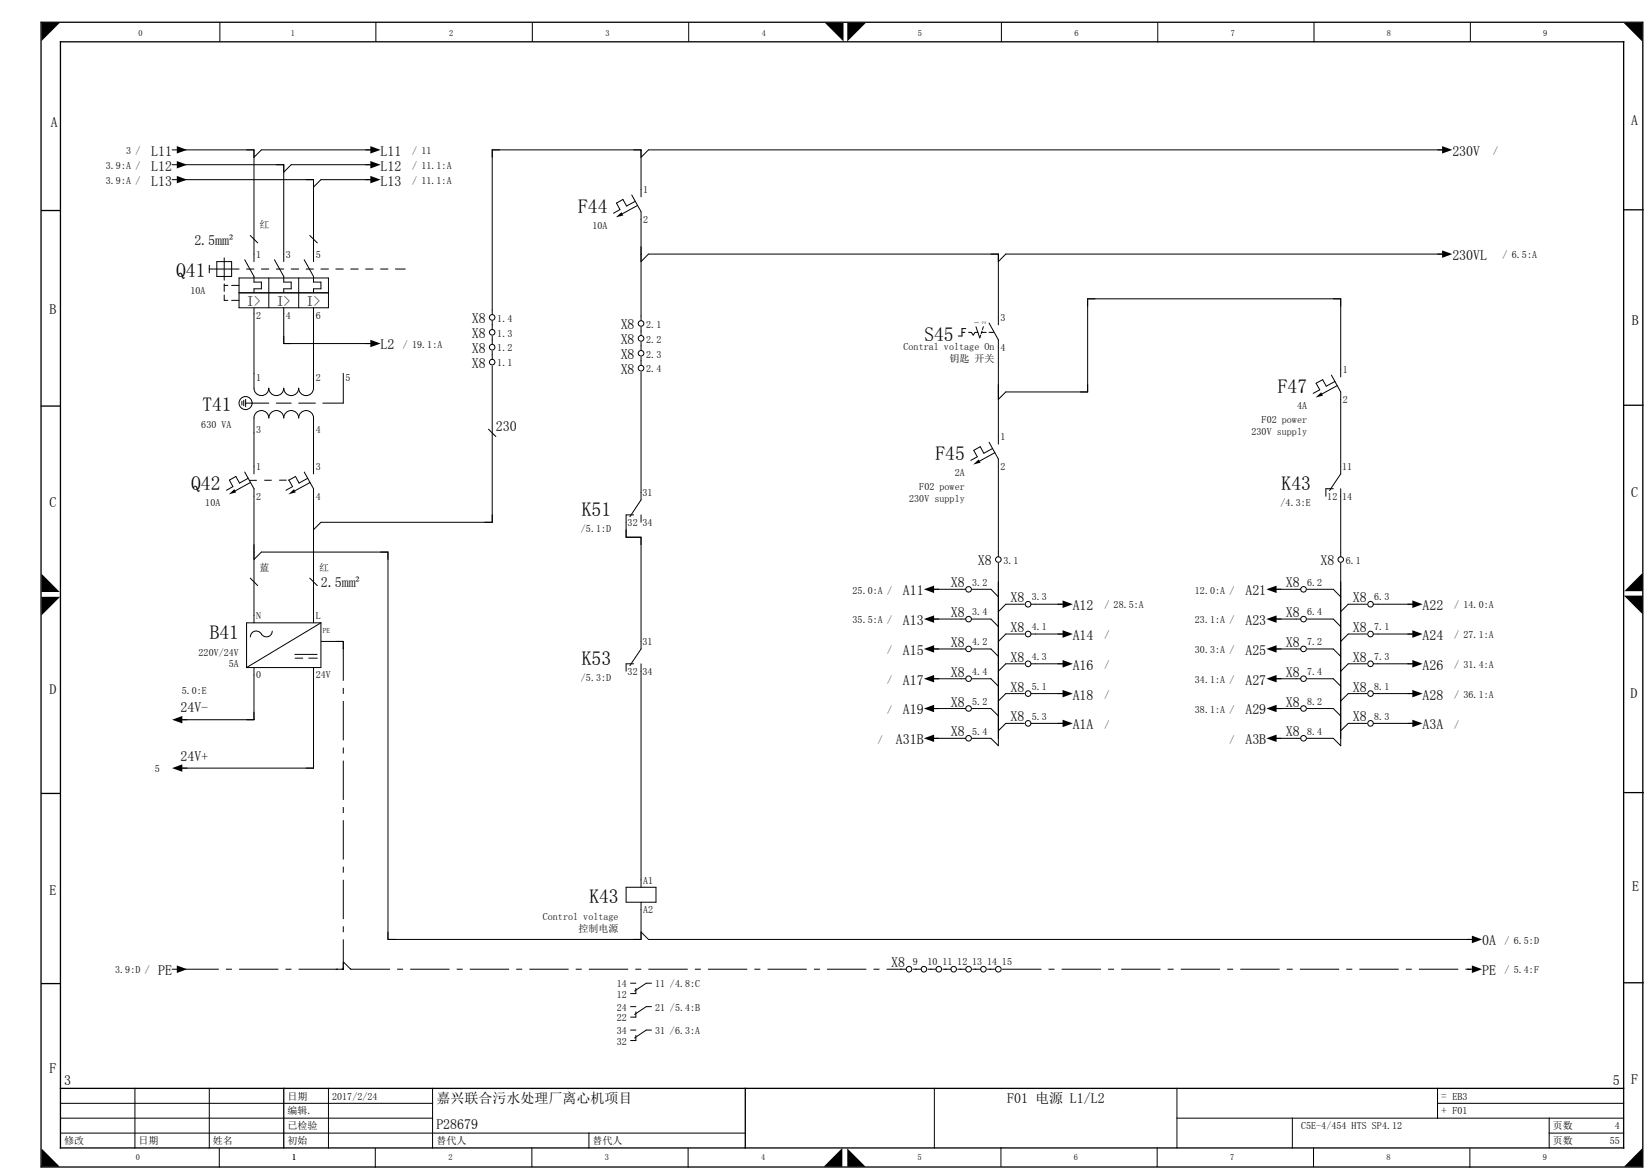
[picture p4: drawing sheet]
<svg xmlns="http://www.w3.org/2000/svg" width="297mm" height="210mm" viewBox="0 0 297 210" stroke-linecap="round" stroke-linejoin="round" font-family="sans-serif">
<g fill="none" stroke="#000" stroke-width=".18">
<path d="M39.6 4v3.4M67.6 4v3.4M95.8 4.1v3.3M123.9 4.1v3.3M180.2 4.1v3.4M208.3 4.2v3.4M236.4 4.1v3.4M264.5 4.1v3.3M31 26.9h.8M31 32.3h.8M31 29.6h.8M32.3 32.3h24.1v14.7"/>
<path d="M32.3 29.6h18.8v17.4M32.3 26.9h13.4v20.1M44.4 26.9h1.3v1.4l1.3-1.4h20.1M49.7 29.6h1.4v1.3l1.3-1.3h14.7M55.1 32.3h1.3v1.3l1.3-1.3h9.4M113.7 35.1l1.6 3v19.6M114 26.9h1.3v1.4l1.4-1.4h143.3M114.3 36.2l-1.6 .8-.6-1.1-1.2 .6 .6 1.2-1.1 .6M114.7 36.9l-2.7 1.5M115.3 35.4v-8.5h-26.7v29.7M37.7 47.7v1.3M37.7 48.4h5.3"/>
<path d="M39 47h2.7v2.7h-2.7zM40.3 53v1h.7M40.3 51v1.4M40.3 51.3h.7M40.3 46.4v4M41.7 51.3h1.3M41.7 54h1.3M43 50h16.1v5.3h-16.1zM43 52.6h16.1M44 46.7l1.7 3v1h1.3v1.2h-1.3v.7M44.4 48.4h1.3M45 42.3l1.4 1.4"/>
<path d="M45.7 55.3v14.5a1.33 1.33 0 0 0 1.3 1.3 1.33 1.33 0 0 0 1.4-1.3 1.34 1.34 0 0 0 1.3 1.3 1.34 1.34 0 0 0 1.4-1.3 1.34 1.34 0 0 0 1.3 1.3 1.34 1.34 0 0 0 1.3-1.3 1.33 1.33 0 0 0 1.4 1.3 1.33 1.33 0 0 0 1.3-1.3v-14.5M47 48.4h1.4M48.4 50v5.3M49.4 46.7l1.7 3v1h1.3v1.2h-1.3v.7M49.7 48.4h1.4M51.1 55.3v6.5h16M52.4 48.4h1.3M53.7 50v5.3M54.7 46.7l1.7 3v1h1.3v1.2h-1.3v.7M55.1 48.4h1.3M55.7 42.3l1.4 1.4M57.7 48.4h1.4"/>
<path d="M60.4 48.4h1.4M63.1 48.4h1.3M65.8 48.4h1.3M68.5 48.4h1.3M71.1 48.4h1.8M88.6 57.7v1.5M115.3 58.8v1.5M115.3 47l1.4-1.3h62.9v12.7M173.1 59.8h.5M173.8 59.1h-.7v1.3h-.7M175.6 58.7l.7 2 .1-.5M175.9 59.8h-.5l-.3 .4-.3-.4h-.5"/>
<path d="M176.6 59.8h.8M176.7 59.5l-.2 .5M176.9 58.7l-.1 .5M177.9 58.1l1.7 3v18.7M177.9 59.8h.9M178.3 45.7h1.3v1.3l1.4-1.3h79M195.7 53.7h45.5v14.1M195.7 53.7v16.8h-14.7l-1.4 1.3M195.7 53.7h1.3M239.9 53.7h1.3v1.4M43.5 72.1v.7M43.9 72v1"/>
<path d="M44.2 72.5h4.2M44.2 71.8v1.3M49.7 72.5h2.7M51.1 60.4v1.4h1.3M53.7 72.5h3M61.8 67.1v5.4h-3.7M87.9 77.2l1.3 1.3M88.6 65.8v28.1h-30.9l-1.3 1.3M88.6 60.4v1.5M88.6 63.1v1.5M115.3 61.5v1.5M115.3 64.2v1.5"/>
<path d="M115.3 66.9v23l-2 3M177.9 79.5l1.7 3v17.6M239.5 67.4l1.7 3.1v14.7l-2 3M240.2 68.6l-1.6 .8-.6-1.1-1.2 .6 .6 1.2-1.1 .6M240.6 69.3l-2.8 1.5M44 84.9l1.7 3v24.1M44.7 86l-1.6 .8-.7-1.1-1.1 .6 .6 1.2-1.2 .6M45.1 86.7l-2.8 1.5M45.7 85.2v-10.1a1.33 1.33 0 0 1 1.3-1.3 1.33 1.33 0 0 1 1.4 1.3 1.34 1.34 0 0 1 1.3-1.3 1.34 1.34 0 0 1 1.4 1.3 1.34 1.34 0 0 1 1.3-1.3 1.34 1.34 0 0 1 1.3 1.3 1.33 1.33 0 0 1 1.4-1.3 1.33 1.33 0 0 1 1.3 1.3v10.1M54.7 84.9l1.7 3v24.1M55.4 86l-1.6 .8-.6-1.1-1.2 .6 .6 1.2-1.1 .6M55.8 86.7l-2.8 1.5"/>
<path d="M68.5 99.3h1.3v1.3M112.6 95.2v1.4h2.7v1.3M114 92.6h-1.4v4h2.7v20.1l-2 3M115.3 92.6v1.3M178.6 80.6l-1.6 .9-.6-1.2-1.2 .7 .6 1.1-1.1 .7M179 81.4l-2.7 1.5M239.9 87.9h-1.4v1.3M241.2 87.9v12.2M45 103.9l1.4 1.4M45.7 100.6l1.3-1.3h22.8v69.6h45.5v-6.7M49 113.5a1.11 1.11 0 0 1-1 1 1.11 1.11 0 0 1-1.2-.8 1.06 1.06 0 0 0-1.1-.2 1.06 1.06 0 0 0-.7 1M53 118.3h1.5"/>
<path d="M53 117.6h4.1M55.6 118.3h1.5M55.7 103.9l1.4 1.4M57.7 112l-13.3 8M57.7 112v8h-13.3M57.7 112h-13.3v8M114 119.3h-1.4v1.4M115.3 119.3v40.2M167.6 116.7h6.2M167.6 111.3h6.2M167.6 105.9h6.2M174.9 116.7h3.4l1.3 1.3"/>
<path d="M174.9 111.3h3.4l1.3 1.3M174.9 105.9h3.4l1.3 1.4M179.6 101.3v32.8l-1.3-1.4h-3.4M184.3 108.6h-3.3l-1.4 1.4M184.3 114h-3.3l-1.4 1.3M184.3 119.3h-3.3l-1.4 1.4M191.7 108.6h-6.2M191.7 114h-6.2M191.7 119.3h-6.2M229.2 116.7h4.8M229.2 111.3h4.8M229.2 105.9h4.8"/>
<path d="M235.2 116.7h4.7l1.3 1.3M235.2 111.3h4.7l1.3 1.3M235.2 105.9h4.7l1.3 1.4M241.2 101.3v31.4M245.9 108.6h-3.3l-1.4 1.4M245.9 114h-3.3l-1.4 1.3M245.9 119.3h-3.3l-1.4 1.4M254.6 108.6h-7.5M254.6 114h-7.5M254.6 119.3h-7.5M45.7 120v9.4h-13.4M56.4 120v18.1h-24.1"/>
<path d="M167.6 122h6.2M167.6 127.4h6.2M167.6 132.7h6.2M174.9 122h3.4l1.3 1.4M174.9 127.4h3.4l1.3 1.3M184.3 124.7h-3.3l-1.4 1.3M184.3 130h-3.3l-1.4 1.4M191.7 124.7h-6.2M191.7 130h-6.2M229.2 122h4.8M229.2 127.4h4.8M229.2 132.7h4.8"/>
<path d="M235.2 122h4.7l1.3 1.4M235.2 127.4h4.7l1.3 1.3M245.9 124.7h-3.3l-1.4 1.3M245.9 130h-3.3l-1.4 1.4v2.7l-1.3-1.4h-4.7M254.6 124.7h-7.5M254.6 130h-7.5M112.6 159.5h5.4v2.7h-5.4zM31 174.2h.8M69.8 167.6v1.3h1.3M113.5 176.8h.9M114.4 177.7v.9h-.9M115.3 167.6l1.4 1.3h148.6"/>
<path d="M117.2 176.8h-.9l-2.1 1.4M162.2 174.2h.8M164.9 174.2h.8M167.6 174.2h.8M170.2 174.2h.9M172.9 174.2h.9M175.6 174.2h.8M178.3 174.2h.8M264 174.2h.8M10.9 198.4h66.9M24.3 195.7v10.7M37.7 195.7v10.7"/>
<path d="M59.1 195.7v10.7M77.8 195.7v10.7M113.5 181h.9M113.5 185.2h.9M114.4 181.9v1h-.9M114.4 186.1v1h-.9M117.2 181h-.9l-2.1 1.4M117.2 185.2h-.9l-2.1 1.4M168.1 195.7v10.7M211.7 195.7v10.7M258.6 198.4h33.5M258.6 195.7v5.3"/>
<path d="M10.9 203.7h123.2M10.9 201h66.9M39.5 206.5v3.3M67.5 206.5v3.3M95.7 206.4v3.3M106 203.7v2.7M123.8 206.4v3.4M180.1 206.3v3.4M208.2 206.4v3.3M211.7 201h80.4M232.5 201v5.4M236.3 206.4v3.3"/>
<path d="M264.5 206.5v3.3M278.7 203.7h13.4M278.7 201v5.4"/>
<circle cx="88.5" cy="57.1" r=".5"/>
<circle cx="88.5" cy="59.7" r=".5"/>
<circle cx="115.3" cy="58.2" r=".5"/>
<circle cx="44.2" cy="72.5" r="1.17"/>
<circle cx="88.5" cy="62.4" r=".5"/>
<circle cx="88.5" cy="65.1" r=".5"/>
<circle cx="115.3" cy="60.8" r=".51"/>
<circle cx="115.3" cy="66.2" r=".51"/>
<circle cx="115.3" cy="63.5" r=".5"/>
<circle cx="174.3" cy="116.7" r=".5"/>
<circle cx="174.3" cy="106" r=".5"/>
<circle cx="174.3" cy="111.3" r=".5"/>
<circle cx="179.6" cy="100.6" r=".5"/>
<circle cx="185" cy="108.6" r=".51"/>
<circle cx="185" cy="114" r=".51"/>
<circle cx="185" cy="119.3" r=".51"/>
<circle cx="234.5" cy="106" r=".5"/>
<circle cx="234.5" cy="111.3" r=".5"/>
<circle cx="234.5" cy="116.7" r=".5"/>
<circle cx="241.2" cy="100.6" r=".5"/>
<circle cx="246.6" cy="114" r=".5"/>
<circle cx="246.6" cy="119.3" r=".5"/>
<circle cx="246.6" cy="108.6" r=".5"/>
<circle cx="174.3" cy="127.4" r=".5"/>
<circle cx="174.3" cy="132.7" r=".5"/>
<circle cx="174.3" cy="122" r=".5"/>
<circle cx="185" cy="124.7" r=".51"/>
<circle cx="185" cy="130" r=".51"/>
<circle cx="234.5" cy="122" r=".5"/>
<circle cx="234.5" cy="132.7" r=".5"/>
<circle cx="234.5" cy="127.4" r=".5"/>
<circle cx="246.6" cy="124.7" r=".5"/>
<circle cx="246.6" cy="130" r=".5"/>
<circle cx="163.5" cy="174.2" r=".5"/>
<circle cx="166.2" cy="174.2" r=".5"/>
<circle cx="168.9" cy="174.2" r=".5"/>
<circle cx="171.6" cy="174.2" r=".5"/>
<circle cx="174.3" cy="174.2" r=".51"/>
<circle cx="176.9" cy="174.2" r=".5"/>
<circle cx="179.6" cy="174.2" r=".51"/>
</g>
<g fill="none" stroke="#000" stroke-width=".23">
<path d="M7.4 4h288.2v205.8h-288.2zM10.9 7.5h281.2v198.9h-281.2zM7.5 37.8h3.3M292.3 37.7h3.3M7.4 73h3.3M292.3 72.9h3.3M7.5 142.6h3.3M292.3 142.5h3.3M7.5 176.8h3.3M292.3 176.7h3.3M10.9 195.7h281.2M51.1 195.7v10.7"/>
<path d="M134.1 195.7v10.7"/>
</g>
<g fill="#000">
<path d="M7.5 4h3.3l-3.3 3.4zM148.4 4.1h3.4v3.4zM152.4 4.1h3.4l-3.4 3.4zM292.1 4.1h3.4v3.4zM31.8 26.3l1.9 .6-1.9 .7zM31.8 29l1.9 .6-1.9 .7zM31.8 31.6l1.9 .7-1.9 .7zM66.6 26.3l1.9 .6-1.9 .7zM66.6 29l1.9 .6-1.9 .7zM66.6 31.6l1.9 .7-1.9 .7zM110.8 39.1l1-1 .3 .6zM259.5 26.3l1.8 .6-1.8 .7z"/>
<path d="M259.5 45l1.8 .7-1.8 .7zM66.6 61.1l1.9 .7-1.9 .6zM236.7 71.5l1-1 .3 .6zM41.2 88.9l1-1 .3 .6zM51.9 86.3h.1l-.1 .1zM51.9 88.9l1-1 .3 .6zM175.1 83.5l1-.9 .3 .6zM7.5 103.1l3.2 3.3h-3.2zM7.5 107.3h3.3l-3.3 3.3zM61.5 115.2h.3v.2h-.3zM61.7 116.4h.1v.4zM166.2 116.7l1.9-.7v1.3z"/>
<path d="M166.2 111.3l1.9-.7v1.4zM166.2 105.9l1.9-.6v1.3zM191.2 107.9l1.8 .7-1.8 .7zM191.2 113.3l1.8 .7-1.8 .7zM191.2 118.7l1.8 .6-1.8 .7zM227.8 111.3l1.9-.7v1.4zM227.8 105.9l1.9-.6v1.3zM227.8 116.7l1.9-.7v1.3zM254.1 107.9l1.8 .7-1.8 .7zM254.1 113.3l1.8 .7-1.8 .7zM254.1 118.7l1.8 .6-1.8 .7zM295.5 103v3.3h-3.3z"/>
<path d="M292.2 107.1h3.3v3.3zM31 138.1l1.8-.7v1.3zM31 129.4l1.8-.7v1.3zM166.2 122l1.9-.7v1.4zM166.2 127.4l1.9-.7v1.3zM166.2 132.7l1.9-.6v1.3zM191.2 124l1.8 .7-1.8 .7zM191.2 129.4l1.8 .6-1.8 .7zM227.8 127.4l1.9-.7v1.3zM227.8 122l1.9-.7v1.4zM227.8 132.7l1.9-.6v1.3zM254.1 124l1.8 .7-1.8 .7z"/>
<path d="M254.1 129.4l1.8 .6-1.8 .7zM31.8 173.6l1.9 .6-1.9 .7zM61.5 174.2h.3v.1h-.3zM61.7 174h.1v.3l-.1-.1zM62.9 174.1l.1-.1 .2 .2-.1 .1zM162 174.2h.3v.1h-.3zM164.6 174.2h.3v.1h-.3zM167.3 174.2h.3v.1h-.3zM170 174.2h.3v.1h-.3zM172.7 174.2h.3l-.3 .1zM175.3 174.2h.4v.1h-.4zM178 174.2h.4l-.4 .1z"/>
<path d="M264.8 168.2l1.9 .7-1.9 .7zM264.8 173.6l1.9 .6-1.9 .7zM265.1 174.2h.3v.1h-.3zM7.5 206.5l3.2 3.2h-3.2zM151.6 206.4v3.3h-3.4zM152.4 206.5l3.3 3.2h-3.3zM295.5 206.4v3.3h-3.3z"/>
</g>
<g fill="none" stroke="#000" stroke-width=".18" stroke-dasharray="7.1 1.3 1.1 1.3" stroke-linecap="butt">
<path d="M57.7 115.3h4.1M60.4 115.3h1.4M61.8 115.3v58.9M61.8 115.3v1.4M32.3 174.2h29.5M60.4 174.2h1.4M61.8 172.9v1.3M61.8 172.9l1.3 1.3M63.1 174.2h99.1M164.2 174.2h.7M166.9 174.2h.7M169.6 174.2h.6"/>
<path d="M172.3 174.2h.6M174.9 174.2h.7M177.6 174.2h.7M180.3 174.2h85"/>
</g>
<path d="M44.9 86.4l7.1-.1" fill="none" stroke="#000" stroke-width=".18" stroke-dasharray="1.3 1.3" stroke-linecap="butt"/>
<g font-size="3.5">
<text x="104" y="38.2">F44</text>
<text x="31.7" y="49.9">Q41</text>
<text x="166.3" y="61.3">S45</text>
<text x="229.9" y="70.6">F47</text>
<text x="36.4" y="74">T41</text>
<text x="168.3" y="82.7">F45</text>
<text x="34.4" y="88">Q42</text>
<text x="230.6" y="88">K43</text>
<text x="104.7" y="92.7">K51</text>
<text x="37.7" y="114.8">B41</text>
<text x="104.7" y="119.5">K53</text>
<text x="106" y="162.3">K43</text>
</g>
<g font-size="2.5">
<text x="9.1" y="22.8">A</text>
<text x="293.5" y="22.5">A</text>
<text x="27.2" y="28">L11</text>
<text x="68.4" y="28">L11</text>
<text x="261.3" y="28">230V</text>
<text x="27.2" y="30.7">L12</text>
<text x="27.2" y="33.4">L13</text>
<text x="68.4" y="30.7">L12</text>
<text x="68.4" y="33.4">L13</text>
<text x="35" y="44">2.5mm²</text>
<text x="261.3" y="46.8">230VL</text>
<text x="8.9" y="56.4">B</text>
<text x="44.4" y="55.1">I&gt;</text>
<text x="49.8" y="55.1">I&gt;</text>
<text x="55.1" y="55.1">I&gt;</text>
<text x="84.9" y="58.1">X8</text>
<text x="111.7" y="59.2">X8</text>
<text x="293.6" y="58.4">B</text>
<text x="68.4" y="62.8">L2</text>
<text x="84.9" y="63.5">X8</text>
<text x="84.9" y="60.8">X8</text>
<text x="111.7" y="64.6">X8</text>
<text x="111.7" y="61.9">X8</text>
<text x="84.9" y="66.2">X8</text>
<text x="111.7" y="67.3">X8</text>
<text x="89.2" y="77.5">230</text>
<text x="293.5" y="89.4">C</text>
<text x="8.9" y="91.2">C</text>
<text x="176" y="101.7">X8</text>
<text x="237.6" y="101.7">X8</text>
<text x="57.7" y="105.6">2.5mm²</text>
<text x="162.5" y="107">A11</text>
<text x="171.1" y="105.6">X8</text>
<text x="224.1" y="107">A21</text>
<text x="231.3" y="105.6">X8</text>
<text x="162.5" y="112.4">A13</text>
<text x="171.1" y="111">X8</text>
<text x="181.8" y="108.3">X8</text>
<text x="181.8" y="113.6">X8</text>
<text x="193" y="109.7">A12</text>
<text x="224.1" y="112.4">A23</text>
<text x="231.3" y="111">X8</text>
<text x="243.4" y="113.6">X8</text>
<text x="243.4" y="108.3">X8</text>
<text x="255.9" y="109.7">A22</text>
<text x="162.5" y="117.7">A15</text>
<text x="171.1" y="116.3">X8</text>
<text x="181.8" y="119">X8</text>
<text x="193" y="115.1">A14</text>
<text x="224.1" y="117.7">A25</text>
<text x="231.3" y="116.3">X8</text>
<text x="243.4" y="119">X8</text>
<text x="255.9" y="115.1">A24</text>
<text x="8.9" y="124.7">D</text>
<text x="162.5" y="123.1">A17</text>
<text x="171.1" y="121.7">X8</text>
<text x="181.8" y="124.4">X8</text>
<text x="193" y="120.4">A16</text>
<text x="193" y="125.8">A18</text>
<text x="224.1" y="123.1">A27</text>
<text x="231.3" y="121.7">X8</text>
<text x="243.4" y="124.4">X8</text>
<text x="255.9" y="120.4">A26</text>
<text x="255.9" y="125.8">A28</text>
<text x="293.3" y="125.5">D</text>
<text x="32.5" y="128">24V-</text>
<text x="162.5" y="128.4">A19</text>
<text x="171.1" y="127">X8</text>
<text x="181.8" y="129.7">X8</text>
<text x="193" y="131.1">A1A</text>
<text x="224.1" y="128.4">A29</text>
<text x="231.3" y="127">X8</text>
<text x="243.4" y="129.7">X8</text>
<text x="255.9" y="131.1">A3A</text>
<text x="32.5" y="136.7">24V+</text>
<text x="161.2" y="133.8">A31B</text>
<text x="171.1" y="132.4">X8</text>
<text x="224.1" y="133.8">A3B</text>
<text x="231.3" y="132.4">X8</text>
<text x="8.9" y="160.8">E</text>
<text x="293.6" y="160.2">E</text>
<text x="160.4" y="173.9">X8</text>
<text x="266.7" y="169.9">0A</text>
<text x="28.4" y="175.3">PE</text>
<text x="266.7" y="175.3">PE</text>
<text x="8.9" y="193">F</text>
<text x="11.5" y="195">3</text>
<text x="290.2" y="195">5</text>
<text x="293.5" y="194.8">F</text>
<text x="78.5" y="203">P28679</text>
<text x="78.5" y="198.3">嘉兴联合污水处理厂离心机项目</text>
<text x="181.2" y="198.3">F01 电源 L1/L2</text>
</g>
<g font-size="2">
<text x="259.3" y="197.7">= EB3</text>
<text x="259.3" y="200.3">+ F01</text>
</g>
<g font-size="1.8">
<text x="22.7" y="27.7">3 /</text>
<text x="74.1" y="27.7">/ 11</text>
<text x="268.7" y="27.7">/</text>
<text x="19" y="30.4">3.9:A /</text>
<text x="19" y="33.1">3.9:A /</text>
<text x="74.1" y="30.4">/ 11.1:A</text>
<text x="74.1" y="33.1">/ 11.1:A</text>
<text x="115.7" y="34.7">1</text>
<text x="46.7" y="41">红</text>
<text x="106.6" y="41.2">10A</text>
<text x="115.7" y="40">2</text>
<text x="46.1" y="46.4">1</text>
<text x="51.5" y="46.4">3</text>
<text x="56.8" y="46.4">5</text>
<text x="270.3" y="46.5">/ 6.5:A</text>
<text x="34.2" y="52.8">10A</text>
<text x="46.1" y="57.3">2</text>
<text x="51.5" y="57.3">4</text>
<text x="56.8" y="57.3">6</text>
<text x="89.5" y="57.8">1.4</text>
<text x="116.3" y="58.9">2.1</text>
<text x="180" y="57.7">3</text>
<text x="72.5" y="62.5">/ 19.1:A</text>
<text x="89.5" y="65.9">1.1</text>
<text x="89.5" y="63.2">1.2</text>
<text x="89.5" y="60.5">1.3</text>
<text x="116.3" y="64.3">2.3</text>
<text x="116.3" y="61.6">2.2</text>
<text x="162.6" y="63">Contral voltage On</text>
<text x="170.8" y="65.1">钥匙 开关</text>
<text x="180" y="63">4</text>
<text x="46.1" y="68.5">1</text>
<text x="56.8" y="68.5">2</text>
<text x="62.2" y="68.5">5</text>
<text x="116.3" y="67">2.4</text>
<text x="241.6" y="67.1">1</text>
<text x="36.2" y="76.9">630 VA</text>
<text x="46.1" y="77.8">3</text>
<text x="56.8" y="77.8">4</text>
<text x="227" y="76.1">F02 power</text>
<text x="233.4" y="73.6">4A</text>
<text x="241.6" y="72.4">2</text>
<text x="180" y="79.2">1</text>
<text x="225.2" y="78.1">230V supply</text>
<text x="46.1" y="84.5">1</text>
<text x="46.1" y="89.8">2</text>
<text x="56.8" y="84.5">3</text>
<text x="56.8" y="89.8">4</text>
<text x="115.6" y="89.2">31</text>
<text x="165.4" y="88.1">F02 power</text>
<text x="171.8" y="85.6">2A</text>
<text x="180" y="84.5">2</text>
<text x="238.8" y="89.8">12</text>
<text x="241.5" y="84.5">11</text>
<text x="241.5" y="89.8">14</text>
<text x="36.9" y="91">10A</text>
<text x="104.5" y="95.7">/5.1:D</text>
<text x="112.9" y="94.5">32</text>
<text x="115.6" y="94.5">34</text>
<text x="163.6" y="90.2">230V supply</text>
<text x="230.4" y="91">/4.3:E</text>
<text x="180.5" y="101.4">3.1</text>
<text x="242.1" y="101.4">6.1</text>
<text x="46.7" y="102.6">蓝</text>
<text x="57.4" y="102.6">红</text>
<text x="153.4" y="106.7">25.0:A /</text>
<text x="174.9" y="105.3">3.2</text>
<text x="185.6" y="107.9">3.3</text>
<text x="215" y="106.7">12.0:A /</text>
<text x="235.2" y="105.3">6.2</text>
<text x="247.2" y="107.9">6.3</text>
<text x="46.1" y="111.3">N</text>
<text x="56.8" y="111.3">L</text>
<text x="153.4" y="112.1">35.5:A /</text>
<text x="174.9" y="110.6">3.4</text>
<text x="185.6" y="113.3">4.1</text>
<text x="198.7" y="109.4">/ 28.5:A</text>
<text x="215" y="112.1">23.1:A /</text>
<text x="235.2" y="110.6">6.4</text>
<text x="247.2" y="113.3">7.1</text>
<text x="261.6" y="109.4">/ 14.0:A</text>
<text x="35.7" y="117.9">220V/24V</text>
<text x="41.2" y="120">5A</text>
<text x="115.6" y="116">31</text>
<text x="159.6" y="117.4">/</text>
<text x="174.9" y="116">4.2</text>
<text x="185.6" y="118.7">4.3</text>
<text x="198.7" y="114.7">/</text>
<text x="215" y="117.4">30.3:A /</text>
<text x="235.2" y="116">7.2</text>
<text x="247.2" y="118.7">7.3</text>
<text x="261.6" y="114.7">/ 27.1:A</text>
<text x="32.7" y="124.7">5.0:E</text>
<text x="46.1" y="122">0</text>
<text x="56.8" y="122">24V</text>
<text x="104.5" y="122.4">/5.3:D</text>
<text x="112.9" y="121.3">32</text>
<text x="115.6" y="121.3">34</text>
<text x="159.6" y="122.8">/</text>
<text x="174.9" y="121.3">4.4</text>
<text x="185.6" y="124">5.1</text>
<text x="198.7" y="120.1">/</text>
<text x="198.7" y="125.5">/</text>
<text x="215" y="122.8">34.1:A /</text>
<text x="235.2" y="121.3">7.4</text>
<text x="247.2" y="124">8.1</text>
<text x="261.6" y="120.1">/ 31.4:A</text>
<text x="261.6" y="125.5">/ 36.1:A</text>
<text x="159.6" y="128.1">/</text>
<text x="174.9" y="126.7">5.2</text>
<text x="185.6" y="129.4">5.3</text>
<text x="198.7" y="130.8">/</text>
<text x="215" y="128.1">38.1:A /</text>
<text x="235.2" y="126.7">8.2</text>
<text x="247.2" y="129.4">8.3</text>
<text x="261.6" y="130.8">/</text>
<text x="157.9" y="133.5">/</text>
<text x="174.9" y="132.1">5.4</text>
<text x="221.2" y="133.5">/</text>
<text x="235.2" y="132.1">8.4</text>
<text x="27.8" y="138.7">5</text>
<text x="115.7" y="158.9">A1</text>
<text x="97.7" y="165.4">Control voltage</text>
<text x="104.1" y="167.5">控制电源</text>
<text x="115.7" y="164.1">A2</text>
<text x="164.2" y="173.6">9</text>
<text x="166.9" y="173.6">10</text>
<text x="169.6" y="173.6">11</text>
<text x="172.2" y="173.6">12</text>
<text x="174.9" y="173.6">13</text>
<text x="177.6" y="173.6">14</text>
<text x="180.3" y="173.6">15</text>
<text x="270.7" y="169.7">/ 6.5:D</text>
<text x="20.7" y="175">3.9:D /</text>
<text x="111" y="179.4">12</text>
<text x="111" y="177.5">14</text>
<text x="117.9" y="177.5">11 /4.8:C</text>
<text x="270.7" y="175">/ 5.4:F</text>
<text x="111" y="183.6">22</text>
<text x="111" y="181.7">24</text>
<text x="111" y="185.9">34</text>
<text x="117.9" y="181.7">21 /5.4:B</text>
<text x="117.9" y="185.9">31 /6.3:A</text>
<text x="111" y="187.8">32</text>
<text x="51.7" y="197.7">日期</text>
<text x="59.8" y="197.7">2017/2/24</text>
<text x="51.7" y="200.3">编辑.</text>
<text x="51.7" y="203">已检验</text>
<text x="234.1" y="203">C5E-4/454 HTS SP4.12</text>
<text x="279.4" y="203">页数</text>
<text x="290.5" y="203">4</text>
<text x="11.5" y="205.7">修改</text>
<text x="24.9" y="205.7">日期</text>
<text x="38.3" y="205.7">姓名</text>
<text x="51.7" y="205.7">初始</text>
<text x="78.5" y="205.7">替代人</text>
<text x="106.6" y="205.7">替代人</text>
<text x="279.4" y="205.7">页数</text>
<text x="289.6" y="205.7">55</text>
</g>
<g font-size="1.5">
<text x="24.9" y="6.5">0</text>
<text x="52.3" y="6.4">1</text>
<text x="80.8" y="6.4">2</text>
<text x="108.9" y="6.4">3</text>
<text x="137.1" y="6.4">4</text>
<text x="165.2" y="6.4">5</text>
<text x="193.3" y="6.4">6</text>
<text x="221.4" y="6.4">7</text>
<text x="249.5" y="6.4">8</text>
<text x="277.7" y="6.4">9</text>
<text x="24.5" y="208.6">0</text>
<text x="52.6" y="208.6">1</text>
<text x="80.7" y="208.6">2</text>
<text x="108.8" y="208.6">3</text>
<text x="136.9" y="208.6">4</text>
<text x="165.1" y="208.6">5</text>
<text x="193.2" y="208.6">6</text>
<text x="221.3" y="208.6">7</text>
<text x="249.4" y="208.6">8</text>
<text x="277.6" y="208.6">9</text>
</g>
<text font-size="1.3" x="58.1" y="113.9">PE</text>
<g font-size="1">
<text x="176" y="58.3" transform="rotate(-90 176 58.3)">1</text>
<text x="177.4" y="58.3" transform="rotate(-90 177.4 58.3)">2</text>
</g>
</svg>
